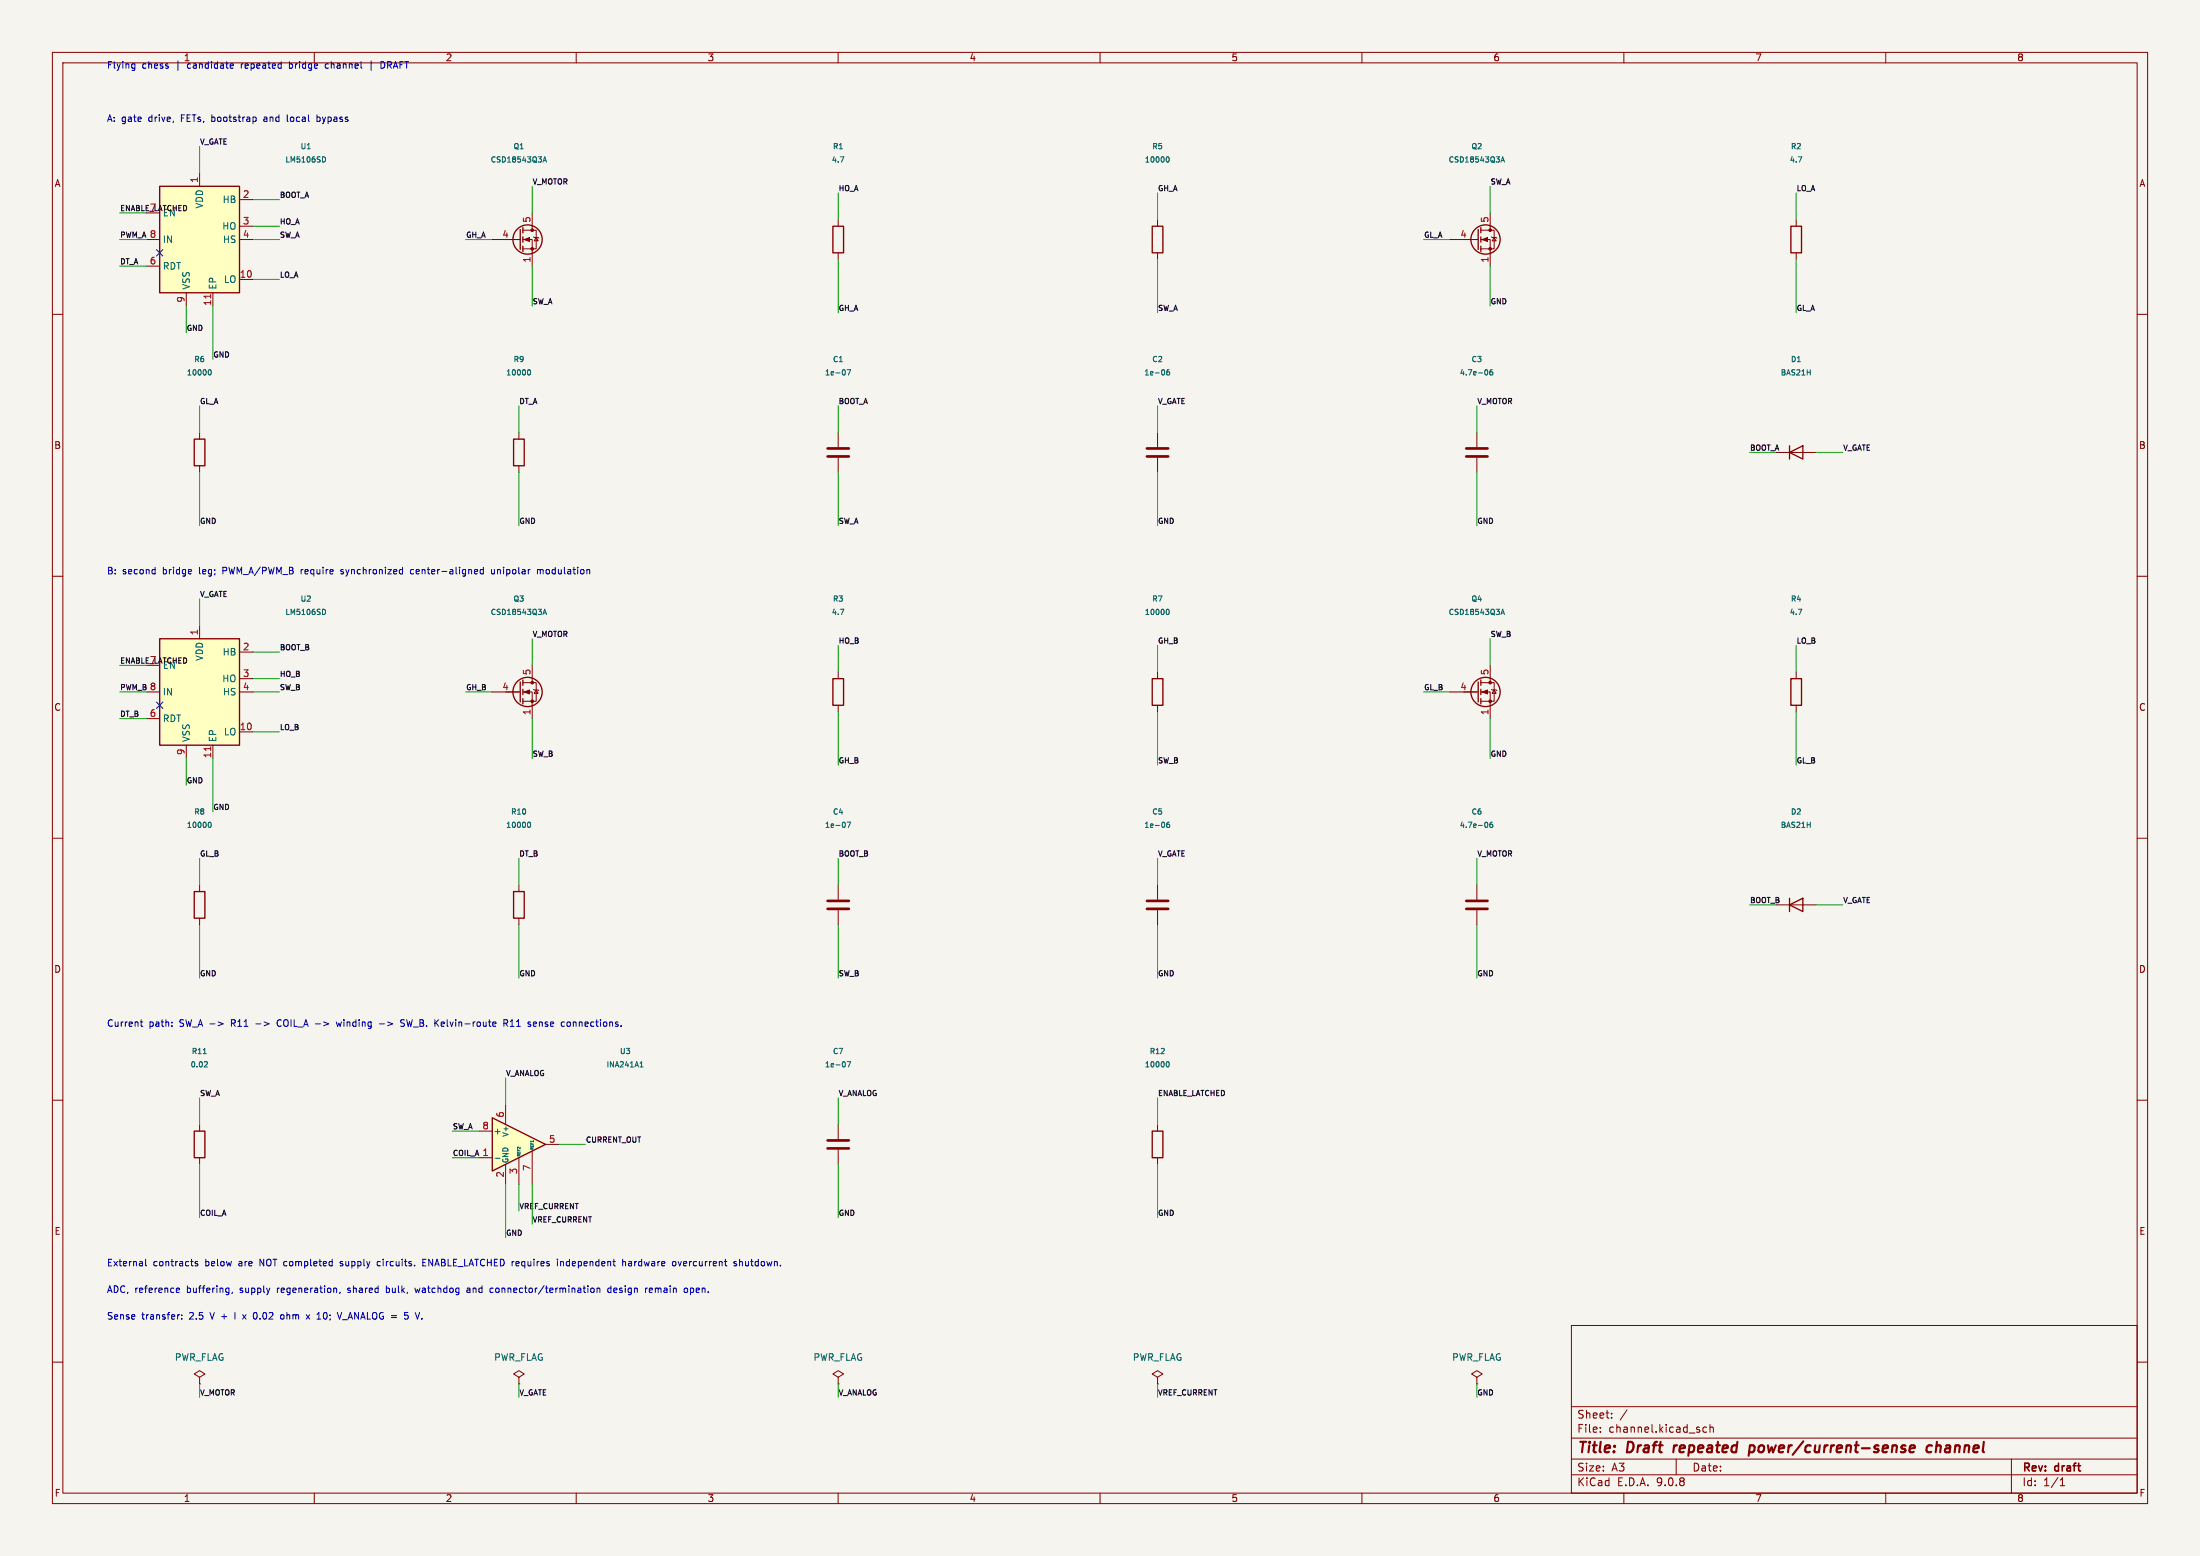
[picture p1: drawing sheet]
<svg xmlns="http://www.w3.org/2000/svg" width="420mm" height="297mm" viewBox="0 0 420 297" stroke-linecap="round" stroke-linejoin="round" font-family="sans-serif">
<path d="M0 0h420v297h-420z" fill="#f5f4ef" stroke="#f5f4ef" stroke-width=".19"/>
<g fill="none" stroke="#840000" stroke-width=".19">
<path d="M10 10h400v277h-400zM12 12h396v273h-396zM60 10v2M110 10v2M160 10v2M210 10v2M260 10v2M310 10v2M360 10v2M160 41.9v1.3M160 48.3v1.2M221 41.9v1.3"/>
<path d="M221 48.3v1.2M276.9 45.7h5.3M282.7 43.9h2.5v3.6h-2.5M282.7 45.7h1.8v5.1M284.5 40.6v3.3M284.7 45.2l1 .3M285.2 45.3l.4 .7h-.7zM10 60h2M408 60h2M160 82.6v2.7M160 87.4v2.8M221 82.6v2.7"/>
<path d="M221 87.4v2.8M10 110h2M408 110h2M160 128.3v1.2M160 134.6v1.3M221 128.3v1.2M221 134.6v1.3M342.9 128.3v1.2M342.9 134.6v1.3M10 160h2M408 160h2M160 168.9v2.8"/>
<path d="M160 173.7v2.8M221 168.9v2.8M221 173.7v2.8M10 210h2M221 214.6v1.3M408 210h2M221 221v1.2M300 253h108v32h-108zM10 260h2M38.1 262.9l1-.6-1-.7-1 .7 1 .6v1.3M38.1 264.2h.1M221 262.9l1-.6-1-.7-1 .7 1 .6v1.3"/>
<path d="M221 264.2h.1M281.9 262.9l1.1-.6-1.1-.7-1 .7 1 .6v1.3M281.9 264.2h.1M300 278.5h108M300 274.5h108M300 268.5h108M305.5 273.2v.2M305.5 272.5v.1M307.7 270.5v.2M307.7 269.8v.1M310.6 269.1l-1.3 1.9M320 278.5v3"/>
<path d="M325.8 272.5l-.4-.1-.3 .3 .1 .6h.6M326.4 272.5l.3-.1 .3 .1 .1 .9M326.4 271.9v1.5M384 278.5v6.5M408 260h2M60 285v2M110 285v2M160 285v2M210 285v2M260 285v2M300 281.5h108M310 285v2"/>
<path d="M360 285v2M393.3 283.6h.9M393.3 282.5l.4-.4v1.5"/>
</g>
<path d="M319.6 275.9l-.2 1.3M333.9 277.1h.8M334.1 276h.7M334.1 275.9l-.3 2M364.6 276.5l.9-.2v-.3h-.8l-.2 .9 .3 .3 .5-.1M368.8 276a.66 .66 0 0 0-1 .3v.5l.1 .3h.8M369.8 275.2l-.3 2" fill="none" stroke="#840000" stroke-width=".4"/>
<g fill="none" stroke="#840000" stroke-width=".25">
<path d="M159 43.2h2v5.1h-2zM220 43.2h2v5.1h-2zM282.2 43.8v3.8M282.7 43.4v1.1M282.7 45.2v1M282.7 47v1M159 129.5h2v5.1h-2zM220 129.5h2v5.1h-2zM341.9 129.5h2v5.1h-2zM220 215.9h2v5.1h-2z"/>
<circle cx="283.6" cy="45.7" r="2.79"/>
</g>
<g fill="#840000" stroke="#840000" stroke-width=".19">
<path d="M283 45.7l1-.4v.8z"/>
<circle cx="284.5" cy="43.9" r=".25"/>
<circle cx="284.5" cy="47.5" r=".25"/>
</g>
<path d="M222.8 30l.1-.1a.54 .54 0 0 1 .3 .5 .54 .54 0 0 1-.3 .5h-.1M286.5 30.9l.4-1 .3 1M286.6 30.7h.5M161.7 70.6h.7l-.4 1M223.2 70.6h-.3l-.1 .2-.1 .6 .2 .2 .4-.1-.1-.5h-.3l-.2 .1M222.8 116.3h.1a.54 .54 0 0 1 .3 .5 .54 .54 0 0 1-.3 .5h-.1M161.7 156.9h.7l-.4 1M223.2 156.9l-.3 .1-.1 .2-.1 .5 .2 .2 .4-.1-.1-.4-.3-.1-.2 .2M222.8 202.7l.1-.1a.54 .54 0 0 1 .3 .6 .54 .54 0 0 1-.3 .5l-.1-.1" fill="none" stroke="#006464" stroke-width=".19"/>
<path d="M158 85.6h4.1M158 87.1h4.1M218.9 85.6h4.1M218.9 87.1h4.1M158 172h4.1M158 173.5h4.1M218.9 172h4.1M218.9 173.5h4.1" fill="none" stroke="#840000" stroke-width=".51"/>
<path d="M30.5 121.9h15.2v20.3h-15.2z" fill="#ffffc2"/>
<g fill="none" stroke="#840000" stroke-width=".25">
<path d="M341.9 43.2h2v5.1h-2zM37.1 83.8h2v5.1h-2zM98 83.8h2.1v5.1h-2.1zM341.6 86.4l2.6-1.3v2.5zM341.6 85.1v2.5M30.5 121.9h15.2v20.3h-15.2zM99.3 130.2v3.8M99.8 129.8v1M99.8 131.6v1M99.8 133.4v1M282.2 130.2v3.8M282.7 129.8v1"/>
<path d="M282.7 131.6v1M282.7 133.4v1M341.6 172.7l2.6-1.2v2.5zM341.6 171.5v2.5"/>
<circle cx="100.7" cy="132.1" r="2.79"/>
<circle cx="283.6" cy="132.1" r="2.79"/>
</g>
<g fill="none" stroke="#840000" stroke-width=".19">
<path d="M342.9 41.9v1.3M342.9 48.3v1.2M38.1 82.6v1.2M38.1 88.9v1.3M99.1 82.6v1.2M99.1 88.9v1.3M281.9 82.6v2.7M281.9 87.4v2.8M339.1 86.4h7.6M38.1 119.4v2.5M27.9 127h2.6M27.9 132.1h2.6"/>
<path d="M27.9 137.2h2.6M45.7 132.1h2.6M45.7 124.5h2.6M45.7 129.5h2.6M45.7 139.7h2.6M94 132.1h5.3M99.8 130.3h2.6v3.6h-2.6M99.8 132.1h1.8v5.1M101.6 127v3.3M101.9 131.6l1 .2M102.4 131.7l.3 .6h-.7zM276.9 132.1h5.3"/>
<path d="M282.7 130.3h2.5v3.6h-2.5M282.7 132.1h1.8v5.1M284.5 127v3.3M284.7 131.6l1 .2M285.2 131.7l.4 .6h-.7zM35.6 142.2v2.6M40.6 142.2v2.6M281.9 168.9v2.8M281.9 173.7v2.8M339.1 172.7h7.6"/>
</g>
<path d="M40.2 142.5v.8" fill="none" stroke="#a90000" stroke-width=".19"/>
<path d="M39.9 70.6h.1a.54 .54 0 0 1 .3 .5 .54 .54 0 0 1-.3 .5l-.1-.1M100.8 70.6h.1a.54 .54 0 0 1 .4 .5 .54 .54 0 0 1-.4 .5l-.1-.1M283.8 70.6a.64 .64 0 0 1 0 1M284.9 70.6h-.3l-.1 .2-.1 .6 .2 .2 .3-.1v-.5h-.3l-.2 .1M61.8 116.3a.55 .55 0 0 1 .4 .5 .55 .55 0 0 1-.4 .5M103.7 117.3l.3-1 .3 1M103.8 117h.4M286.5 117.3l.4-1 .3 1M286.6 117h.5M283.8 156.9a.64 .64 0 0 1 0 1M284.9 156.9l-.3 .1-.1 .2-.1 .5 .2 .2 .3-.1v-.4l-.3-.1-.2 .2" fill="none" stroke="#006464" stroke-width=".19"/>
<g fill="#840000" stroke="#840000" stroke-width=".19">
<path d="M100.1 132.1l1-.4v.8z"/>
<path d="M283 132.1l1-.4v.8z"/>
<circle cx="101.6" cy="130.3" r=".25"/>
<circle cx="101.6" cy="133.9" r=".25"/>
<circle cx="284.5" cy="130.3" r=".25"/>
<circle cx="284.5" cy="133.9" r=".25"/>
</g>
<path d="M279.9 85.6h4.1M279.9 87.1h4.1M279.9 172h4.1M279.9 173.5h4.1" fill="none" stroke="#840000" stroke-width=".51"/>
<path d="M94 213.4l10.1 5-10.1 5.1z" fill="#ffffc2"/>
<g fill="none" stroke="#840000" stroke-width=".25">
<path d="M99.3 43.8v3.8M99.8 43.4v1.1M99.8 45.2v1M99.8 47v1M98 170.2h2.1v5.1h-2.1zM37.1 215.9h2v5.1h-2zM94 213.4l10.1 5-10.1 5.1z"/>
<circle cx="100.7" cy="45.7" r="2.79"/>
</g>
<g fill="none" stroke="#840000" stroke-width=".19">
<path d="M94 45.7h5.3M99.8 43.9h2.6v3.6h-2.6M99.8 45.7h1.8v5.1M101.6 40.6v3.3M101.9 45.2l1 .3M102.4 45.3l.3 .7h-.7zM99.1 168.9v1.3M99.1 175.3v1.2M38.1 214.6v1.3M91.4 215.9h2.6M96.5 210.8v3.8M101.6 219.7v6.4"/>
<path d="M104.1 218.4h2.6M160 214.6v2.8M160 219.5v2.7M38.1 221v1.2M91.4 221h2.6M96.5 222.2v3.9M99.1 221v5.1M99.1 262.9l1-.6-1-.7-1.1 .7 1.1 .6v1.3M99.1 264.2h.1M160 262.9l1-.6-1-.7-1 .7 1 .6v1.3M160 264.2h.1"/>
</g>
<g fill="none" stroke="#006464" stroke-width=".19">
<path d="M103.7 30.9l.3-1 .3 1M103.8 30.7h.4M100.8 157l.1-.1a.54 .54 0 0 1 .4 .5 .54 .54 0 0 1-.4 .5h-.1M38.8 201.1h.6M39.4 202.6l.2 .2v.3l-.6 .6h.6M98.8 219.4v.3h.5M98.8 219.9v.2h.5M98.8 219v.2M101.3 218.2v.2h.5M101.3 218.6v.3h.5M101.3 219.1v.3h.5M101.8 217.8l-.4 .1"/>
<path d="M122.2 203.7h.6M122.3 202.9l.2-.3v1.1M161.7 202.6h.7l-.4 1.1M94.5 221.1h1M98.8 220.4v.2h.5"/>
</g>
<g fill="#840000" stroke="#840000" stroke-width=".19">
<path d="M100.1 45.7l1-.4v.8z"/>
<circle cx="101.6" cy="43.9" r=".25"/>
<circle cx="101.6" cy="47.5" r=".25"/>
</g>
<path d="M158 217.7h4.1M158 219.2h4.1" fill="none" stroke="#840000" stroke-width=".51"/>
<path d="M30.5 35.6h15.2v20.3h-15.2z" fill="#ffffc2"/>
<path d="M30.5 35.6h15.2v20.3h-15.2zM37.1 170.2h2v5.1h-2z" fill="none" stroke="#840000" stroke-width=".25"/>
<path d="M38.1 33v2.6M45.7 38.1h2.6M27.9 40.6h2.6M27.9 45.7h2.6M27.9 50.8h2.6M35.6 55.9v2.5M40.6 55.9v2.5M45.7 45.7h2.6M45.7 43.2h2.6M45.7 53.3h2.6M38.1 168.9v1.3M38.1 175.3v1.2" fill="none" stroke="#840000" stroke-width=".19"/>
<path d="M40.2 56.2v.7" fill="none" stroke="#a90000" stroke-width=".19"/>
<path d="M61.8 29.9a.55 .55 0 0 1 .4 .5 .55 .55 0 0 1-.4 .5M39.9 157l.1-.1a.54 .54 0 0 1 .3 .5 .54 .54 0 0 1-.3 .5h-.1" fill="none" stroke="#006464" stroke-width=".19"/>
<g fill="none" stroke="#009600" stroke-width=".19">
<path d="M38.1 27.9v5.1M48.3 38.1h5M101.6 35.6v5M160 36.8v5.1M221 36.8v5.1M284.5 35.6v5M342.9 36.8v5.1M22.9 45.7h5M22.9 40.6h5M22.9 50.8h5M35.6 58.4v5.1M40.6 58.4v10.2"/>
<path d="M48.3 53.3h5M48.3 45.7h5M48.3 43.2h5M88.9 45.7h5.1M101.6 50.8v7.6M160 49.5v10.2M221 49.5v10.2M271.8 45.7h5.1M284.5 50.8v7.6M342.9 49.5v10.2M38.1 77.5v5.1M99.1 77.5v5.1"/>
<path d="M160 77.5v5.1M221 77.5v5.1M281.9 77.5v5.1M38.1 90.2v10.1M99.1 90.2v10.1M160 90.2v10.1M221 90.2v10.1M281.9 90.2v10.1M334 86.4h5.1M346.7 86.4h5.1M38.1 114.3v5.1M22.9 127h5"/>
<path d="M22.9 132.1h5M22.9 137.2h5M48.3 124.5h5M48.3 139.7h5M48.3 132.1h5M48.3 129.5h5M88.9 132.1h5.1M101.6 121.9v5.1M101.6 137.2v7.6M160 123.2v5.1M160 135.9v10.2M221 123.2v5.1"/>
<path d="M221 135.9v10.2M271.8 132.1h5.1M284.5 121.9v5.1M284.5 137.2v7.6M342.9 123.2v5.1M342.9 135.9v10.2M35.6 144.8v5.1M40.6 144.8v10.1M38.1 163.8v5.1M38.1 176.5v10.2M99.1 163.8v5.1M99.1 176.5v10.2"/>
<path d="M160 163.8v5.1M160 176.5v10.2M221 163.8v5.1M221 176.5v10.2M281.9 163.8v5.1M281.9 176.5v10.2M334 172.7h5.1M346.7 172.7h5.1M38.1 209.6v5M86.4 215.9h5M96.5 205.7v5.1M106.7 218.4h5.1"/>
<path d="M160 209.6v5M221 209.6v5M38.1 222.2v10.2M86.4 221h5M96.5 226.1v10.1M99.1 226.1v5M101.6 226.1v7.6M160 222.2v10.2M221 222.2v10.2M38.1 264.2v2.5M99.1 264.2v2.5M160 264.2v2.5"/>
<path d="M221 264.2v2.5M281.9 264.2v2.5"/>
</g>
<path d="M29.9 47.7l1.2 1.2M31.1 47.7l-1.2 1.2M29.9 134l1.2 1.2M31.1 134l-1.2 1.2" fill="none" stroke="#000084" stroke-width=".19"/>
<g fill="none" stroke="#0000c2" stroke-width=".19">
<path d="M25.4 12.2h.3M25.7 12.2v1l-.2 .3M25.7 13h-.3M44.1 12.2h.4v.3l-.6 .1M44.5 13h-.4M55.3 11.8v1.2M55.3 13h.1M55.4 12.2h-.1M62.6 12.2h-.4l-.1 .2v.5l.5 .1M70.9 11.6v1.9M72.7 11.8a.64 .64 0 0 1 .8 .6 .64 .64 0 0 1-.8 .6zM48.7 22.3l.2 .3v.3l-.2 .3"/>
<path d="M50.5 22.3l-.1 .1M50.5 22.7l-.1 .2 .1 .3M54.8 21.9v1.1l.2 .2M60.5 21.9v1.3M60.5 22.4l.4-.1 .2 .2M61.1 23.1l-.2 .1-.4-.1M29.5 108.7l.1 .1M29.6 108.3v1.2M29.6 109.5h-.1M57.5 108.7v.8M57.7 108.7l-.2 .2M65.1 109.5h.3"/>
<path d="M65.4 108.7l-.3 .2v.2h.3M79 108.8l-.4-.1-.2 .2 .1 .6h.5M91.1 108.8l.1 .2-.6 .1M92.3 108.8l-.4-.1-.2 .2 .1 .6h.5M92.3 108.3v1.2M93.8 108.7l.1 .8h.3l.2-.1M94.4 108.7v.8M102.6 108.8l.4-.1 .2 .2M102.6 108.7v.8M103.2 108.9v.6M103.6 108.8l-.3-.1-.1 .2M26.8 195.1h.5"/>
<path d="M27 194.6v1.1l.3 .2M32.8 195.8v.1M32.8 195.1v.1M41.6 195.1l1 .3-1 .4M48.8 195.4h1M53.3 194.6a.68 .68 0 0 0-.4 .7 .68 .68 0 0 0 .4 .6M64.2 195.1l.2 .8 .3-.6 .2 .6 .3-.8M72.4 195.4h1M77.2 194.7l-.5-.1-.2 .2v.3l.6 .3 .1 .3-.2 .2-.5-.1M77.6 194.6l.3 1.3M96.2 195.3l.6-.1 .1-.1v-.3l-.7-.2v1.3M96.5 195.3l.4 .6"/>
<path d="M97.4 195.9h.7M97.4 195l.4-.4v1.3M101.8 195.5l.6-.1v-.3h-.4l-.2 .1 .1 .6h.5M108.4 195.1h.3l.2 .2-.1 .5h-.4M27.8 240.4v1l.2 .2M33.7 246.6h.5M33.7 245.9h.4l.2 .3-.6 .1M34.3 250.9l-.3 .2M34.7 251.7v.1M34.7 251v.1M37.7 240.8h-.3l-.2 .2 .1 .1 .4 .2v.3h-.5M43.6 245.9h.1"/>
<path d="M43.7 245.9v1l-.1 .2M43.7 246.6l-.1 .1M44.4 246.6l-.2 .3M44.9 250.5v1.3M46.3 250.9l.7 .9M47 250.9l-.7 .9M48.5 250.6h.4M48.9 251.7l-.2 .1M53.6 251.1l.2-.2 .4 .2v.4l-.1 .2-.3 .1-.2-.1zM58.5 250.9l.6 .9M59.1 250.9l-.6 .9M60.8 250.7l.1-.2v1.3"/>
<path d="M61.8 250.8v.7M64.2 245.9l.1 .8M64.9 241.6h.4M64.9 246.6l-.1 .3M65.2 250.5l-.4 1.3M65.3 240.8l-.4 .2 .1 .1 .3 .1M65.4 251.9h.9M66.4 246.6l.1 .1M66.6 245.9l-.2 .1 .2 .3M72.6 240.8h-.4l-.2 .2 .1 .6h.5M73.8 246.6l.3 .1M73.8 245.4v1.3"/>
<path d="M74.1 245.9h-.3M79.2 245.9l.2 .8 .3-.6 .2 .6M80.7 241h.4M81.3 240.4h-.6v1.2h.6M89.2 245.9h.5v.8M89.7 246.2h-.4l-.2 .2 .2 .3 .4-.1M93.8 245.9h.3M94.1 246.6l-.3 .1M106.4 240.4v.1M106.4 240.8v.8M107 240.9l.4-.1 .2 .2M107 240.8v.8"/>
<path d="M112.8 246l.2-.1 .4 .1v.5l-.1 .1-.3 .1-.2-.1zM114 246l.2-.1h.3v.8M114 245.9v.8M116.6 245.9h-.3l-.3 .2 .2 .5h.4M116.6 245.4v1.3M118.9 240.9l.2-.1h.3v.8M118.9 240.4v1.2M120.4 240.8h-.4M120.4 241.1h-.3l-.1 .2v.3h.4M123.6 245.9h-.3M124 246.3l.6-.1-.1-.3h-.4l-.1 .1v.6h.5M128.6 240.8h.3l.1 .2v.5l-.4 .1"/>
<path d="M129.5 240.8l.3 .8 .3-.8M130.8 245.9h.4l.1 .2-.1 .5-.4 .1M131.8 246.6l.4 .1M131.8 245.9v1.2M132.2 245.9h-.4M140.6 240.8h-.3l-.2 .2 .1 .1 .4 .2v.3h-.5M141.2 240.9l.2-.1h.3v.8M141.2 240.4v1.2"/>
</g>
<g font-size="2.8" fill="#840000">
<text x="301" y="277.9">Title:</text>
<text x="310.6" y="277.9">Draft</text>
<text x="320.3" y="277.9">repeated</text>
<text x="335.6" y="277.9">power/current-sense</text>
<text x="370.3" y="277.9">channel</text>
</g>
<g font-size="2.1" fill="#840000">
<text x="301" y="273.7">File:</text>
<text x="301" y="271">Sheet:</text>
<text x="307.1" y="273.7">channel.kicad_sch</text>
<text x="301" y="281.1">Size:</text>
<text x="307.6" y="281.1">A3</text>
<text x="323" y="281.1">Date:</text>
<text x="386" y="281.3">Rev:</text>
<text x="392.4" y="281.3">draft</text>
<text x="301" y="283.9">KiCad</text>
<text x="308.7" y="283.9">E.D.A.</text>
<text x="316.3" y="283.9">9.0.8</text>
<text x="386" y="283.9">Id:</text>
<text x="390.1" y="283.9">1/1</text>
</g>
<g font-size="1.8" fill="#0000c2">
<text x="35" y="11.9">1</text>
<text x="20.3" y="13.3">Flying</text>
<text x="27.1" y="13.3">chess</text>
<text x="33.7" y="13.3">|</text>
<text x="36" y="13.3">candidate</text>
<text x="46.5" y="13.3">repeated</text>
<text x="55.9" y="13.3">bridge</text>
<text x="63" y="13.3">channel</text>
<text x="74" y="13.3">DRAFT</text>
<text x="20.3" y="23.5">A: gate</text>
<text x="28.5" y="23.5">drive,</text>
<text x="34.8" y="23.5">FETs,</text>
<text x="40.8" y="23.5">bootstrap</text>
<text x="51" y="23.5">and</text>
<text x="55.6" y="23.5">local</text>
<text x="61.5" y="23.5">bypass</text>
<text x="20.3" y="109.8">B:</text>
<text x="23.4" y="109.8">second</text>
<text x="31.2" y="109.8">bridge</text>
<text x="38.3" y="109.8">leg;</text>
<text x="43" y="109.8">PWM_A/PWM_B</text>
<text x="58.1" y="109.8">require</text>
<text x="65.9" y="109.8">synchronized</text>
<text x="79.4" y="109.8">center-aligned</text>
<text x="95.1" y="109.8">unipolar</text>
<text x="104" y="109.8">modulation</text>
<text x="20.3" y="196.2">Current</text>
<text x="28.4" y="196.2">path:</text>
<text x="34.4" y="196.2">SW_A -&gt;</text>
<text x="44.6" y="196.2">R11</text>
<text x="49.5" y="196.2">-&gt;</text>
<text x="53.8" y="196.2">COIL_A -&gt;</text>
<text x="65.5" y="196.2">winding</text>
<text x="73.9" y="196.2">-&gt;</text>
<text x="78.2" y="196.2">SW_B. Kelvin-route</text>
<text x="98.2" y="196.2">R11</text>
<text x="103.1" y="196.2">sense</text>
<text x="109.6" y="196.2">connections.</text>
<text x="20.3" y="241.9">External</text>
<text x="29.2" y="241.9">contracts</text>
<text x="39.3" y="241.9">below</text>
<text x="45.8" y="241.9">are</text>
<text x="50" y="241.9">NOT completed</text>
<text x="65.8" y="241.9">supply</text>
<text x="73.1" y="241.9">circuits.</text>
<text x="81.9" y="241.9">ENABLE_LATCHED requires</text>
<text x="108" y="241.9">independent</text>
<text x="120.7" y="241.9">hardware</text>
<text x="130.5" y="241.9">overcurrent</text>
<text x="142.4" y="241.9">shutdown.</text>
<text x="20.3" y="247">ADC, reference</text>
<text x="35.8" y="247">buffering,</text>
<text x="46.1" y="247">supply</text>
<text x="53.4" y="247">regeneration,</text>
<text x="67.1" y="247">shared</text>
<text x="74.6" y="247">bulk,</text>
<text x="80.3" y="247">watchdog</text>
<text x="90.4" y="247">and</text>
<text x="95" y="247">connector/termination</text>
<text x="117.7" y="247">design</text>
<text x="125.1" y="247">remain</text>
<text x="132.7" y="247">open.</text>
<text x="20.3" y="252.1">Sense</text>
<text x="27.1" y="252.1">transfer:</text>
<text x="36.3" y="252.1">2.5</text>
<text x="40.5" y="252.1">V +</text>
<text x="47.2" y="252.1">x</text>
<text x="49.4" y="252.1">0.02</text>
<text x="54.8" y="252.1">ohm</text>
<text x="60" y="252.1">x</text>
<text x="62.2" y="252.1">10;</text>
<text x="66.4" y="252.1">V_ANALOG =</text>
<text x="79.5" y="252.1">5</text>
</g>
<g font-size="1.8" fill="#840000">
<text x="85" y="11.9">2</text>
<text x="135" y="11.9">3</text>
<text x="185" y="11.9">4</text>
<text x="235" y="11.9">5</text>
<text x="285" y="11.9">6</text>
<text x="335" y="11.9">7</text>
<text x="385" y="11.9">8</text>
<text x="10.3" y="35.9">A</text>
<text x="408.3" y="35.9">A</text>
<text x="10.3" y="85.9">B</text>
<text x="408.2" y="85.9">B</text>
<text x="10.3" y="135.9">C</text>
<text x="408.2" y="135.9">C</text>
<text x="10.3" y="185.9">D</text>
<text x="408.2" y="185.9">D</text>
<text x="10.3" y="235.9">E</text>
<text x="408.3" y="235.9">E</text>
<text x="10.3" y="285.9">F</text>
<text x="35" y="286.9">1</text>
<text x="85" y="286.9">2</text>
<text x="135" y="286.9">3</text>
<text x="185" y="286.9">4</text>
<text x="235" y="286.9">5</text>
<text x="285" y="286.9">6</text>
<text x="335" y="286.9">7</text>
<text x="385" y="286.9">8</text>
<text x="408.3" y="285.9">F</text>
</g>
<g font-size="1.8" fill="#a90000">
<text x="37.8" y="35" transform="rotate(-90 37.8 35)">1</text>
<text x="46.3" y="37.8">2</text>
<text x="28.5" y="45.5">8</text>
<text x="46.3" y="42.9">3</text>
<text x="46.3" y="45.5">4</text>
<text x="95.8" y="45.5">4</text>
<text x="101.3" y="42.6" transform="rotate(-90 101.3 42.6)">5</text>
<text x="278.7" y="45.5">4</text>
<text x="284.2" y="42.6" transform="rotate(-90 284.2 42.6)">5</text>
<text x="28.5" y="50.5">6</text>
<text x="45.7" y="53.1">10</text>
<text x="101.3" y="50.2" transform="rotate(-90 101.3 50.2)">1</text>
<text x="284.2" y="50.2" transform="rotate(-90 284.2 50.2)">1</text>
<text x="35.3" y="57.9" transform="rotate(-90 35.3 57.9)">9</text>
<text x="40.4" y="58.5" transform="rotate(-90 40.4 58.5)">11</text>
<text x="37.8" y="121.4" transform="rotate(-90 37.8 121.4)">1</text>
<text x="46.3" y="124.2">2</text>
<text x="28.5" y="131.8">8</text>
<text x="46.3" y="129.3">3</text>
<text x="46.3" y="131.8">4</text>
<text x="95.8" y="131.8">4</text>
<text x="101.3" y="129" transform="rotate(-90 101.3 129)">5</text>
<text x="278.7" y="131.8">4</text>
<text x="284.2" y="129" transform="rotate(-90 284.2 129)">5</text>
<text x="28.5" y="136.9">6</text>
<text x="101.3" y="136.6" transform="rotate(-90 101.3 136.6)">1</text>
<text x="284.2" y="136.6" transform="rotate(-90 284.2 136.6)">1</text>
<text x="45.7" y="139.4">10</text>
<text x="35.3" y="144.2" transform="rotate(-90 35.3 144.2)">9</text>
<text x="40.4" y="144.8" transform="rotate(-90 40.4 144.8)">11</text>
<text x="92" y="215.6">8</text>
<text x="96.3" y="213.4" transform="rotate(-90 96.3 213.4)">6</text>
<text x="92" y="220.7">1</text>
<text x="104.7" y="218.2">5</text>
<text x="96.3" y="224.9" transform="rotate(-90 96.3 224.9)">2</text>
<text x="98.8" y="224.2" transform="rotate(-90 98.8 224.2)">3</text>
<text x="101.3" y="223.6" transform="rotate(-90 101.3 223.6)">7</text>
</g>
<g font-size="1.8" fill="#0f0f0f">
<text x="28.5" y="40.4">7</text>
<text x="31" y="41.5">EN</text>
<text x="28.5" y="126.7">7</text>
<text x="31" y="127.9">EN</text>
</g>
<g font-size="1.8" fill="#006464">
<text x="39" y="39.9" transform="rotate(-90 39 39.9)">VDD</text>
<text x="42.4" y="39">HB</text>
<text x="31" y="46.6">IN</text>
<text x="42.3" y="44">HO</text>
<text x="42.5" y="46.6">HS</text>
<text x="31" y="51.7">RDT</text>
<text x="36.4" y="55.4" transform="rotate(-90 36.4 55.4)">VSS</text>
<text x="41.5" y="55.4" transform="rotate(-90 41.5 55.4)">EP</text>
<text x="42.7" y="54.2">LO</text>
<text x="42.4" y="125.3">HB</text>
<text x="39" y="126.3" transform="rotate(-90 39 126.3)">VDD</text>
<text x="42.3" y="130.4">HO</text>
<text x="31" y="132.9">IN</text>
<text x="42.5" y="132.9">HS</text>
<text x="31" y="138">RDT</text>
<text x="36.4" y="141.7" transform="rotate(-90 36.4 141.7)">VSS</text>
<text x="41.5" y="141.7" transform="rotate(-90 41.5 141.7)">EP</text>
<text x="42.7" y="140.6">LO</text>
<text x="94.1" y="216.8">+</text>
<text x="33.3" y="259.9">PWR_FLAG</text>
<text x="94.2" y="259.9">PWR_FLAG</text>
<text x="155.2" y="259.9">PWR_FLAG</text>
<text x="216.2" y="259.9">PWR_FLAG</text>
<text x="277.1" y="259.9">PWR_FLAG</text>
</g>
<g font-size="1.4" fill="#0f0f0f">
<text x="38.1" y="27.7">V_GATE</text>
<text x="101.6" y="35.3">V_MOTOR</text>
<text x="284.5" y="35.3">SW_A</text>
<text x="22.9" y="40.4">ENABLE_LATCHED</text>
<text x="53.3" y="37.8">BOOT_A</text>
<text x="160" y="36.6">HO_A</text>
<text x="221" y="36.6">GH_A</text>
<text x="342.9" y="36.6">LO_A</text>
<text x="22.9" y="45.4">PWM_A</text>
<text x="53.3" y="42.9">HO_A</text>
<text x="53.3" y="45.4">SW_A</text>
<text x="88.9" y="45.4">GH_A</text>
<text x="271.8" y="45.4">GL_A</text>
<text x="22.9" y="50.5">DT_A</text>
<text x="53.3" y="53.1">LO_A</text>
<text x="101.6" y="58.1">SW_A</text>
<text x="160" y="59.4">GH_A</text>
<text x="221" y="59.4">SW_A</text>
<text x="284.5" y="58.1">GND</text>
<text x="342.9" y="59.4">GL_A</text>
<text x="35.6" y="63.2">GND</text>
<text x="40.6" y="68.3">GND</text>
<text x="38.1" y="77.2">GL_A</text>
<text x="99.1" y="77.2">DT_A</text>
<text x="160" y="77.2">BOOT_A</text>
<text x="221" y="77.2">V_GATE</text>
<text x="281.9" y="77.2">V_MOTOR</text>
<text x="334" y="86.1">BOOT_A</text>
<text x="351.8" y="86.1">V_GATE</text>
<text x="38.1" y="100.1">GND</text>
<text x="99.1" y="100.1">GND</text>
<text x="160" y="100.1">SW_A</text>
<text x="221" y="100.1">GND</text>
<text x="281.9" y="100.1">GND</text>
<text x="38.1" y="114">V_GATE</text>
<text x="53.3" y="124.2">BOOT_B</text>
<text x="101.6" y="121.6">V_MOTOR</text>
<text x="160" y="122.9">HO_B</text>
<text x="221" y="122.9">GH_B</text>
<text x="284.5" y="121.6">SW_B</text>
<text x="342.9" y="122.9">LO_B</text>
<text x="22.9" y="126.7">ENABLE_LATCHED</text>
<text x="22.9" y="131.8">PWM_B</text>
<text x="53.3" y="129.3">HO_B</text>
<text x="53.3" y="131.8">SW_B</text>
<text x="88.9" y="131.8">GH_B</text>
<text x="271.8" y="131.8">GL_B</text>
<text x="22.9" y="136.9">DT_B</text>
<text x="53.3" y="139.4">LO_B</text>
<text x="35.6" y="149.6">GND</text>
<text x="101.6" y="144.5">SW_B</text>
<text x="160" y="145.8">GH_B</text>
<text x="221" y="145.8">SW_B</text>
<text x="284.5" y="144.5">GND</text>
<text x="342.9" y="145.8">GL_B</text>
<text x="40.6" y="154.7">GND</text>
<text x="38.1" y="163.6">GL_B</text>
<text x="99.1" y="163.6">DT_B</text>
<text x="160" y="163.6">BOOT_B</text>
<text x="221" y="163.6">V_GATE</text>
<text x="281.9" y="163.6">V_MOTOR</text>
<text x="334" y="172.4">BOOT_B</text>
<text x="351.8" y="172.4">V_GATE</text>
<text x="38.1" y="186.4">GND</text>
<text x="99.1" y="186.4">GND</text>
<text x="160" y="186.4">SW_B</text>
<text x="221" y="186.4">GND</text>
<text x="281.9" y="186.4">GND</text>
<text x="38.1" y="209.3">SW_A</text>
<text x="96.5" y="205.5">V_ANALOG</text>
<text x="160" y="209.3">V_ANALOG</text>
<text x="221" y="209.3">ENABLE_LATCHED</text>
<text x="86.4" y="215.6">SW_A</text>
<text x="86.4" y="220.7">COIL_A</text>
<text x="111.8" y="218.2">CURRENT_OUT</text>
<text x="38.1" y="232.1">COIL_A</text>
<text x="99.1" y="230.9">VREF_CURRENT</text>
<text x="101.6" y="233.4">VREF_CURRENT</text>
<text x="160" y="232.1">GND</text>
<text x="221" y="232.1">GND</text>
<text x="96.5" y="235.9">GND</text>
<text x="38.1" y="266.4">V_MOTOR</text>
<text x="99.1" y="266.4">V_GATE</text>
<text x="160" y="266.4">V_ANALOG</text>
<text x="221" y="266.4">VREF_CURRENT</text>
<text x="281.9" y="266.4">GND</text>
</g>
<g font-size="1.4" fill="#006464">
<text x="57.3" y="28.7">U1</text>
<text x="97.9" y="28.7">Q1</text>
<text x="158.9" y="28.7">R1</text>
<text x="219.9" y="28.7">R5</text>
<text x="280.8" y="28.7">Q2</text>
<text x="341.8" y="28.7">R2</text>
<text x="54.4" y="31.2">LM5106SD</text>
<text x="93.6" y="31.2">CSD18543Q3A</text>
<text x="158.7" y="31.2">4.7</text>
<text x="218.4" y="31.2">10000</text>
<text x="276.4" y="31.2">CSD18543Q3A</text>
<text x="341.6" y="31.2">4.7</text>
<text x="35.6" y="71.9">10000</text>
<text x="37" y="69.3">R6</text>
<text x="96.5" y="71.9">10000</text>
<text x="97.9" y="69.3">R9</text>
<text x="157.4" y="71.9">1e-07</text>
<text x="158.9" y="69.3">C1</text>
<text x="218.3" y="71.9">1e-06</text>
<text x="219.9" y="69.3">C2</text>
<text x="278.6" y="71.9">4.7e-06</text>
<text x="280.8" y="69.3">C3</text>
<text x="339.8" y="71.9">BAS21H</text>
<text x="341.8" y="69.3">D1</text>
<text x="54.4" y="117.6">LM5106SD</text>
<text x="57.3" y="115">U2</text>
<text x="93.6" y="117.6">CSD18543Q3A</text>
<text x="97.9" y="115">Q3</text>
<text x="158.7" y="117.6">4.7</text>
<text x="158.9" y="115">R3</text>
<text x="218.4" y="117.6">10000</text>
<text x="219.9" y="115">R7</text>
<text x="276.4" y="117.6">CSD18543Q3A</text>
<text x="280.8" y="115">Q4</text>
<text x="341.6" y="117.6">4.7</text>
<text x="341.8" y="115">R4</text>
<text x="37" y="155.7">R8</text>
<text x="97.5" y="155.7">R10</text>
<text x="158.9" y="155.7">C4</text>
<text x="219.9" y="155.7">C5</text>
<text x="280.8" y="155.7">C6</text>
<text x="341.8" y="155.7">D2</text>
<text x="35.6" y="158.2">10000</text>
<text x="96.5" y="158.2">10000</text>
<text x="157.4" y="158.2">1e-07</text>
<text x="218.3" y="158.2">1e-06</text>
<text x="278.6" y="158.2">4.7e-06</text>
<text x="339.8" y="158.2">BAS21H</text>
<text x="36.3" y="203.9">0.02</text>
<text x="36.5" y="201.4">R11</text>
<text x="115.7" y="203.9">INA241A1</text>
<text x="118.2" y="201.4">U3</text>
<text x="157.4" y="203.9">1e-07</text>
<text x="158.9" y="201.4">C7</text>
<text x="218.4" y="203.9">10000</text>
<text x="219.4" y="201.4">R12</text>
<text x="97.3" y="217.1" transform="rotate(-90 97.3 217.1)">V+</text>
<text x="97.3" y="222.1" transform="rotate(-90 97.3 222.1)">GND</text>
</g>
<g font-size=".7" fill="#006464">
<text x="99.5" y="220.9" transform="rotate(-90 99.5 220.9)">REF2</text>
<text x="102.1" y="219.6" transform="rotate(-90 102.1 219.6)">REF1</text>
</g>
</svg>
